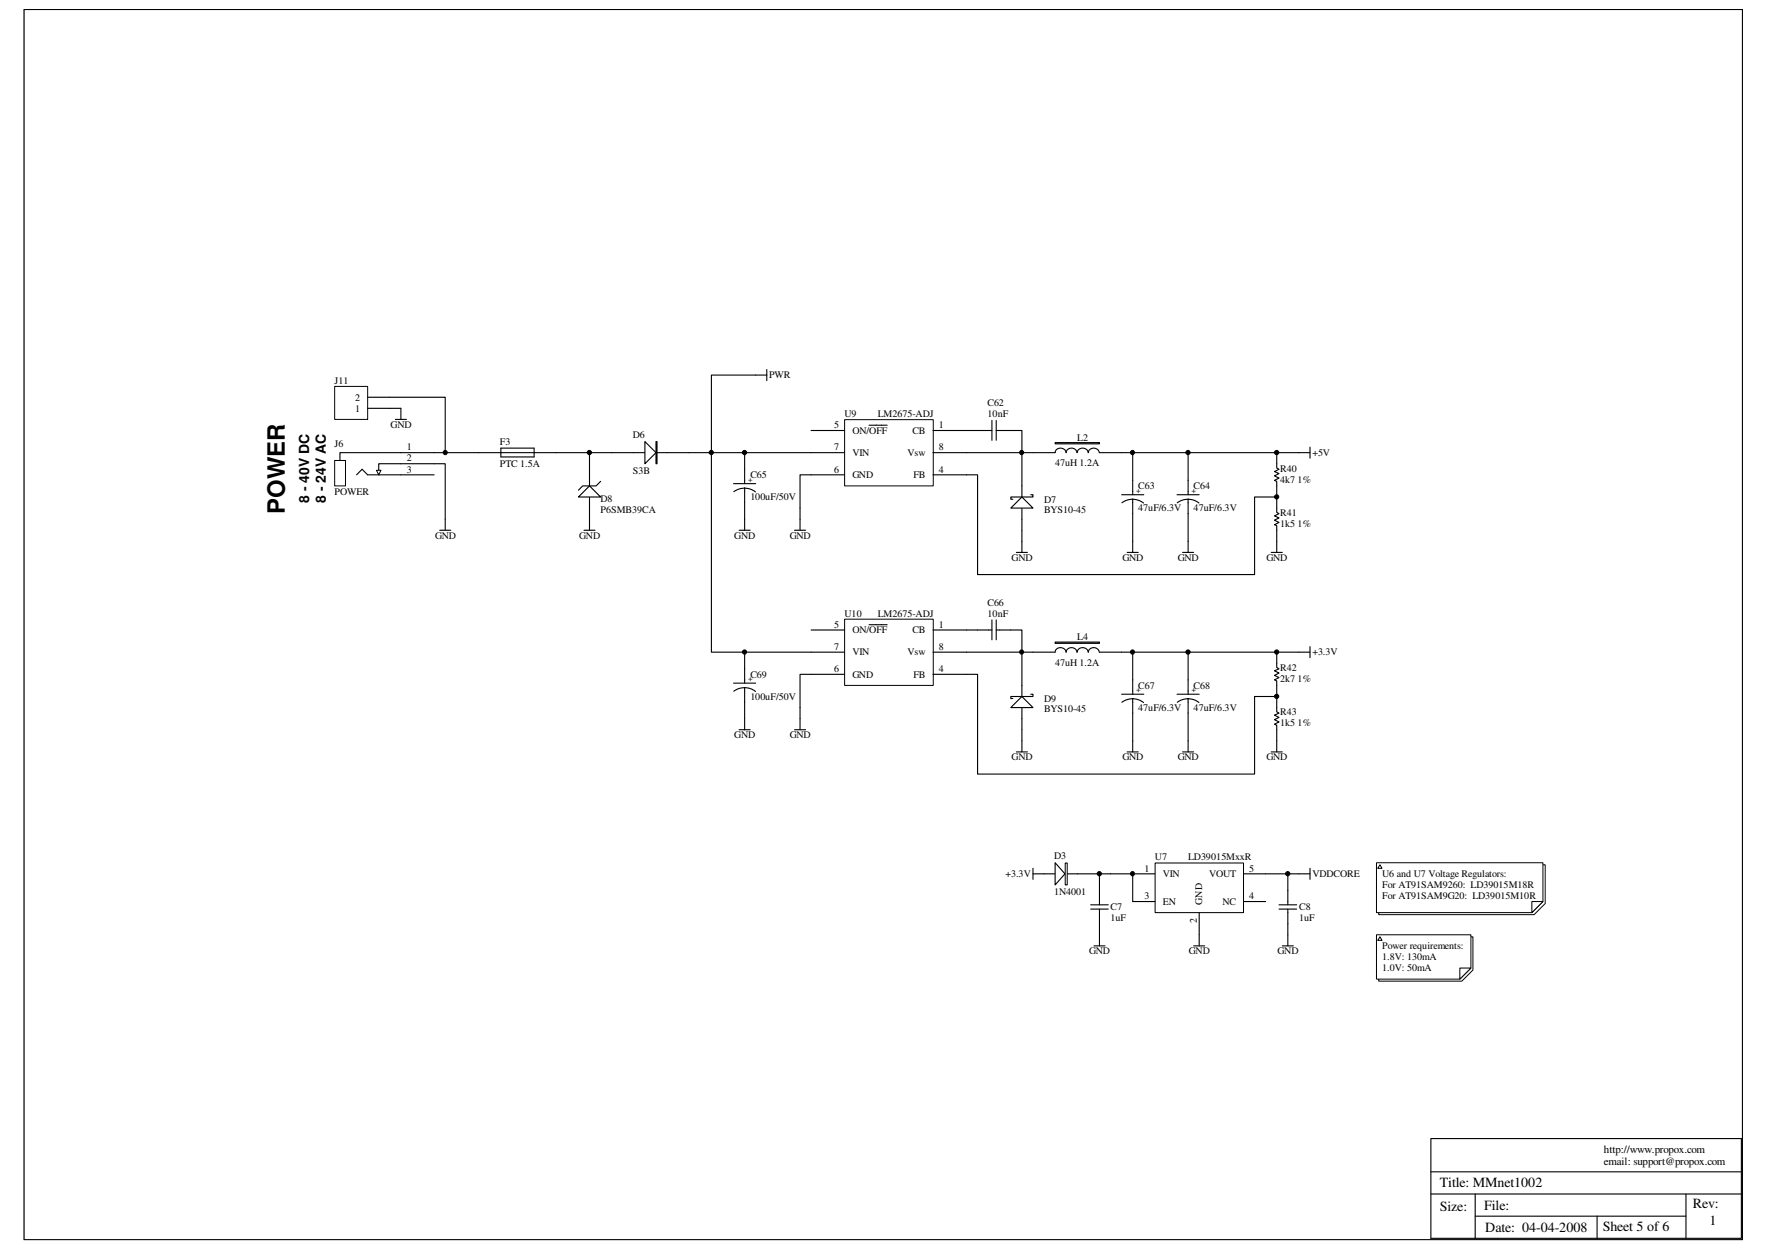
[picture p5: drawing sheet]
<svg xmlns="http://www.w3.org/2000/svg" width="297mm" height="210mm" viewBox="0 0 297 210" stroke-linecap="round" stroke-linejoin="round" font-family="sans-serif">
<path d="M4.1 1.6h288.8v206.7h-288.8z" fill="none" stroke="#000" stroke-width=".17"/>
<path d="M99.1 79.8v1.9M99.1 83.5v1.9M240.5 191.3h52.2v16.8h-52.2zM240.5 196.9h52.2M240.5 200.7h52.2M248 200.7v7.4M248 204.4h35.4M268.5 204.4v3.7M283.4 200.7v7.4" fill="none" stroke="#000" stroke-width=".19"/>
<path d="M97.2 83.5l1.9-1.8 1.9 1.8z" fill="#fff"/>
<path d="M97.2 83.5l1.9-1.8 1.9 1.8zM101 80.9l-.8 .8h-2.2l-.8 .7" fill="none" stroke="#000" stroke-width=".19"/>
<path d="M142 70.6h14.9v11.1h-14.9z" fill="#fff"/>
<path d="M142 70.5h14.9v11.2h-14.9z" fill="none" stroke="#000" stroke-width=".17"/>
<g fill="none" stroke="#000" stroke-width=".19">
<path d="M136.4 76.1h5.5M136.4 72.3h5.5M136.4 79.8h5.5M146.1 71.5h3M156.8 76.1h5.7M156.8 72.3h5.7M156.8 79.8h5.7M164.3 72.3h2.4M166.7 70.7v3.3M167.5 72.3h2.4M167.5 70.7v3.3M173.6 76.1h3.8"/>
<path d="M184.8 76.1h3.7"/>
</g>
<path d="M177.4 74.4h7.4v.2h-7.4z" fill-rule="evenodd" fill="#fff"/>
<path d="M115.9 76.1h20.5M136.4 79.8h-1.9v7.4M162.5 79.8h1.8v16.8h46.6v-13.1h3.7M162.5 72.3h1.8M169.9 72.3h1.9v3.8h-9.3M171.8 76.1v7.4M177.4 74.4h7.4v.2h-7.4zM177.4 76.1a.92 .92 0 0 1 .9-.8 .92 .92 0 0 1 .9 .8M179.2 76.1a.9 .9 0 0 1 .9-.8 .9 .9 0 0 1 .9 .8M181.1 76.1a.92 .92 0 0 1 .9-.8 .92 .92 0 0 1 .9 .8M183 76.1a.92 .92 0 0 1 .9-.8 .92 .92 0 0 1 .9 .8M171.8 85.4v5.6" fill="none" stroke="#000" stroke-width=".19"/>
<path d="M171.8 83.5l1.8 1.9h-3.7z" fill="#fff"/>
<g fill="none" stroke="#000" stroke-width=".19">
<path d="M188.5 76.1h31.7M214.6 76.1v2.6l.4 .2-.8 .3 .8 .4-.8 .4 .8 .3-.8 .4 .4 .2v5.2l.4 .2-.8 .4 .8 .3-.8 .4 .8 .4-.8 .4 .4 .1v4.5M220.2 75.1v1.9M124.2 89.1h1.9M125.2 87.2v1.9M133.6 89.1h1.8M134.5 87.2v1.9M170.9 92.8h1.8M171.8 83.5l1.8 1.9h-3.7zM171.8 91v1.8M173.3 83.1h.3v.4h-3.7v.4h.4M189.5 92.8h1.8"/>
<path d="M190.4 91v1.8M198.8 92.8h1.9M199.7 91v1.8M213.7 92.8h1.9"/>
</g>
<path d="M142 104.1h14.9v11.1h-14.9z" fill="#fff"/>
<path d="M142 104.1h14.9v11.1h-14.9z" fill="none" stroke="#000" stroke-width=".17"/>
<g fill="none" stroke="#000" stroke-width=".19">
<path d="M136.4 109.6h5.5M136.4 105.9h5.5M136.4 113.3h5.5M146.1 105h3M156.8 109.6h5.7M156.8 105.9h5.7M156.8 113.3h5.7M164.3 105.9h2.4M166.7 104.2v3.3M167.5 105.9h2.4M167.5 104.2v3.3M173.6 109.6h3.8"/>
<path d="M184.8 109.6h3.7"/>
</g>
<path d="M177.4 107.9h7.4v.2h-7.4z" fill-rule="evenodd" fill="#fff"/>
<path d="M136.4 113.3h-1.9v7.5M162.5 113.3h1.8v16.8h46.6v-13h3.7M162.5 105.9h1.8M169.9 105.9h1.9v3.7h-9.3M171.8 109.6v7.5M171.8 118.9v5.6M177.4 107.9h7.4v.2h-7.4zM177.4 109.6a.92 .92 0 0 1 .9-.8 .92 .92 0 0 1 .9 .8M179.2 109.6a.9 .9 0 0 1 .9-.8 .9 .9 0 0 1 .9 .8M181.1 109.6a.92 .92 0 0 1 .9-.8 .92 .92 0 0 1 .9 .8M183 109.6a.92 .92 0 0 1 .9-.8 .92 .92 0 0 1 .9 .8" fill="none" stroke="#000" stroke-width=".19"/>
<path d="M169.9 118.9l1.9-1.8 1.8 1.8z" fill="#fff"/>
<g fill="none" stroke="#000" stroke-width=".19">
<path d="M169.9 118.9l1.9-1.8 1.8 1.8zM173.3 116.7h.3v.4h-3.7v.3h.4M188.5 109.6h31.7M214.6 109.6v2.6l.4 .2-.8 .3 .8 .4-.8 .4 .8 .4-.8 .4 .4 .1v5.2l.4 .2-.8 .4 .8 .4-.8 .3 .8 .4-.8 .4 .4 .2v4.5M220.2 108.7v1.8M124.2 122.6h1.9M125.2 120.8v1.8M133.6 122.6h1.8M134.5 120.8v1.8M170.9 126.4h1.8M171.8 124.5v1.9M189.5 126.4h1.8"/>
<path d="M190.4 124.5v1.9M198.8 126.4h1.9M199.7 124.5v1.9M213.7 126.4h1.9"/>
</g>
<path d="M56.3 77.4h1.8v4.3h-1.8z" fill="#fff"/>
<path d="M56.3 77.4h1.8v4.3h-1.8z" fill="none" stroke="#000" stroke-width=".17"/>
<path d="M59.9 79.8l1-.9 .9 .9h5.6M67.4 76.1h-10.3v1.3M67.4 77.9h-3.7v1.9" fill="none" stroke="#000" stroke-width=".19"/>
<path d="M63.3 79h.7l-.3 .8z" fill="#fff"/>
<path d="M63.3 79h.7l-.3 .8z" fill="none" stroke="#000" stroke-width=".17"/>
<path d="M67.4 76.1h5.6M67.4 77.9h5.6M67.4 79.8h5.6M102.8 76.1h13.1" fill="none" stroke="#000" stroke-width=".19"/>
<path d="M110.3 74.2h.1v3.7h-.1z" fill-rule="evenodd" fill="#fff"/>
<path d="M110.3 74.2h.1v3.7h-.1z" fill="none" stroke="#000" stroke-width=".19"/>
<path d="M108.4 74.2l1.9 1.9-1.9 1.8z" fill="#fff"/>
<g fill="none" stroke="#000" stroke-width=".19">
<path d="M73 77.9h1.8v11.2M73 76.1h29.8M84.2 75.3h5.6v1.5h-5.6zM99.1 76.1v3.7M108.4 74.2l1.9 1.9-1.9 1.8zM125.2 76.1v5.2M128.9 63h-9.3v46.6h16.8M128.9 62.1v1.9M190.4 76.1v7M199.7 76.1v7M73.9 89.1h1.9M98.2 89.1h1.8"/>
<path d="M99.1 85.4v3.7M123.3 81.3h3.7M125.2 82l1.1 .3 .7 .4M125.2 82l-.8 .1-1 .5M125.2 82v5.2M188.5 83.1h3.8M190.4 83.9l1.1 .2 .7 .4M190.4 83.9l-.8 .1-1 .5M190.4 83.9v7.1M197.9 83.1h3.7M199.7 83.9l1.2 .2 .6 .4M199.7 83.9l-.8 .1-1 .5"/>
<path d="M199.7 83.9v7.1M123.3 114.8h3.7M123.4 116.2l1-.5 .8-.1 1.1 .2 .7 .4M125.2 109.6v5.2M125.2 115.5v5.3M188.5 116.7h3.8M188.6 118l1-.5 .8-.1 1.1 .3 .7 .4M190.4 109.6v7.1M190.4 117.4v7.1M197.9 116.7h3.7M197.9 118l1-.5 .8-.1 1.2 .3 .6 .4M199.7 109.6v7.1"/>
<path d="M199.7 117.4v7.1"/>
</g>
<path d="M56.3 65h5.5v5.5h-5.5z" fill="#fff"/>
<path d="M56.3 64.9h5.5v5.6h-5.5z" fill="none" stroke="#000" stroke-width=".17"/>
<g fill="none" stroke="#000" stroke-width=".19">
<path d="M61.8 66.8h13v9.3M61.8 68.6h5.6v1.9M66.5 70.5h1.8M171.8 76.1h1.8M171.8 109.6h1.8M173.6 145.9v1.9M173.6 146.9h3.8M179.2 146.9h7.5M183.3 152.1h3M183.3 152.8h3M183.9 159h1.9M184.8 146.9v5.2"/>
<path d="M184.8 152.8v6.2M200.7 159h1.8M201.6 157.1v1.9M212.8 146.9h7.4M215 152.1h3M215 152.8h3M215.6 159h1.8M216.5 146.9v5.2M216.5 152.8v6.2M220.2 145.9v1.9"/>
</g>
<path d="M177.4 145l1.6 1.9-1.6 1.8z" fill="#fff"/>
<path d="M177.4 145l1.6 1.9-1.6 1.8z" fill="none" stroke="#000" stroke-width=".19"/>
<path d="M179.1 145.1h.3v3.6h-.3z" fill="#fff"/>
<path d="M179.1 145h.3v3.7h-.3z" fill="none" stroke="#000" stroke-width=".17"/>
<path d="M194.2 145.1h14.8v8.3h-14.8z" fill="#fff"/>
<path d="M194.2 145h14.8v8.4h-14.8z" fill="none" stroke="#000" stroke-width=".17"/>
<path d="M186.7 146.9h7.4M190.4 146.9v4.6h3.7M201.6 153.4v3.7M209 146.9h3.8M209 151.5h3.8" fill="none" stroke="#000" stroke-width=".19"/>
<path d="M231.8 157.4h15.8v5.6l-1.9 1.9h-13.9z" fill-rule="evenodd" fill="#fff"/>
<path d="M231.8 157.4h15.8v5.6l-1.9 1.9h-13.9z" fill="none" stroke="#000" stroke-width=".17"/>
<path d="M231.4 157.1h15.9v5.6l-1.9 1.8h-14z" fill-rule="evenodd" fill="#fff"/>
<path d="M231.4 157.1h15.9v5.6l-1.9 1.8h-14z" fill="none" stroke="#000" stroke-width=".17"/>
<path d="M245.4 162.7h1.9l-1.9 1.8z" fill="#fff"/>
<path d="M245.4 162.7h1.9l-1.9 1.8z" fill="none" stroke="#000" stroke-width=".17"/>
<path d="M232 157.4l.3 .6h-.7z" fill="#fff"/>
<path d="M232 157.4l.3 .6h-.7z" fill="none" stroke="#000" stroke-width=".17"/>
<path d="M231.8 145.3h28v6.5l-1.9 1.9h-26.1z" fill-rule="evenodd" fill="#fff"/>
<path d="M231.8 145.3h28v6.5l-1.9 1.9h-26.1z" fill="none" stroke="#000" stroke-width=".17"/>
<path d="M231.4 145h28v6.5l-1.9 1.9h-26.1z" fill-rule="evenodd" fill="#fff"/>
<path d="M231.4 145h28v6.5l-1.9 1.9h-26.1z" fill="none" stroke="#000" stroke-width=".17"/>
<path d="M257.5 151.5h1.9l-1.9 1.9z" fill="#fff"/>
<path d="M257.5 151.5h1.9l-1.9 1.9z" fill="none" stroke="#000" stroke-width=".17"/>
<path d="M232 145.3l.3 .6h-.7z" fill="#fff"/>
<g fill="none" stroke="#000" stroke-width=".17">
<path d="M232 145.3l.3 .6h-.7z"/>
<circle cx="74.8" cy="76.1" r=".35"/>
<circle cx="99.1" cy="76.1" r=".36"/>
<circle cx="119.6" cy="76.1" r=".36"/>
<circle cx="125.2" cy="76.1" r=".36"/>
<circle cx="171.7" cy="76.1" r=".35"/>
<circle cx="190.4" cy="76.1" r=".35"/>
<circle cx="199.7" cy="76.1" r=".36"/>
<circle cx="214.6" cy="76.1" r=".36"/>
<circle cx="214.6" cy="83.5" r=".36"/>
<circle cx="125.2" cy="109.6" r=".36"/>
<circle cx="171.7" cy="109.6" r=".35"/>
<circle cx="190.4" cy="109.6" r=".35"/>
<circle cx="199.7" cy="109.6" r=".36"/>
<circle cx="214.6" cy="109.6" r=".36"/>
<circle cx="214.6" cy="117" r=".36"/>
<circle cx="184.8" cy="146.8" r=".36"/>
<circle cx="190.4" cy="146.8" r=".35"/>
<circle cx="216.5" cy="146.8" r=".36"/>
</g>
<g fill="#000">
<circle cx="74.8" cy="76.1" r=".35"/>
<circle cx="99.1" cy="76.1" r=".36"/>
<circle cx="119.6" cy="76.1" r=".36"/>
<circle cx="125.2" cy="76.1" r=".36"/>
<circle cx="171.7" cy="76.1" r=".35"/>
<circle cx="190.4" cy="76.1" r=".35"/>
<circle cx="199.7" cy="76.1" r=".36"/>
<circle cx="214.6" cy="76.1" r=".36"/>
<circle cx="214.6" cy="83.5" r=".36"/>
<circle cx="125.2" cy="109.6" r=".36"/>
<circle cx="171.7" cy="109.6" r=".35"/>
<circle cx="190.4" cy="109.6" r=".35"/>
<circle cx="199.7" cy="109.6" r=".36"/>
<circle cx="214.6" cy="109.6" r=".36"/>
<circle cx="214.6" cy="117" r=".36"/>
<circle cx="184.8" cy="146.8" r=".36"/>
<circle cx="190.4" cy="146.8" r=".35"/>
<circle cx="216.5" cy="146.8" r=".36"/>
</g>
<text font-size="4" x="47.9" y="86.3" transform="rotate(-90 47.9 86.3)">POWER</text>
<g font-size="2.4">
<text x="242.1" y="203.5">Size:</text>
<text x="242.1" y="199.6">Title: MMnet1002</text>
<text x="249.5" y="203.3">File:</text>
<text x="284.6" y="202.9">Rev:</text>
<text x="249.7" y="207">Date: 04-04-2008</text>
<text x="269.4" y="206.8">Sheet 5 of 6</text>
<text x="287.4" y="205.9">1</text>
</g>
<g font-size="2.3">
<text x="52" y="84.5" transform="rotate(-90 52 84.5)">8 - 40V DC</text>
<text x="54.8" y="84.5" transform="rotate(-90 54.8 84.5)">8 - 24V AC</text>
</g>
<g font-size="1.8">
<text x="269.6" y="193.8">http://www.propox.com</text>
<text x="269.6" y="195.8">email: support@propox.com</text>
</g>
<g font-size="1.7">
<text x="56.3" y="64.5">J11</text>
<text x="129.3" y="63.6">PWR</text>
<text x="59.7" y="69.2">1</text>
<text x="59.7" y="67.3">2</text>
<text x="65.7" y="71.9">GND</text>
<text x="140.2" y="72">5</text>
<text x="142" y="70.1">U9</text>
<text x="147.6" y="70.1">LM2675-ADJ</text>
<text x="157.8" y="72">1</text>
<text x="166" y="68.2">C62</text>
<text x="166" y="70.1">10nF</text>
<text x="56.3" y="75.1">J6</text>
<text x="68.4" y="75.7">1</text>
<text x="68.4" y="77.6">2</text>
<text x="84" y="74.8">F3</text>
<text x="106.4" y="73.7">D6</text>
<text x="140.2" y="75.7">7</text>
<text x="143.3" y="76.6">VIN</text>
<text x="143.3" y="72.9">ON/OFF</text>
<text x="152.6" y="76.6">Vsw</text>
<text x="153.4" y="72.9">CB</text>
<text x="157.8" y="75.7">8</text>
<text x="181.1" y="74">L2</text>
<text x="220.6" y="76.6">+5V</text>
<text x="56.3" y="83.1">POWER</text>
<text x="68.4" y="79.4">3</text>
<text x="84" y="78.5">PTC 1.5A</text>
<text x="106.4" y="79.6">S3B</text>
<text x="126.1" y="80.3">C65</text>
<text x="140.2" y="79.4">6</text>
<text x="143.3" y="80.3">GND</text>
<text x="153.5" y="80.3">FB</text>
<text x="157.8" y="79.4">4</text>
<text x="177.4" y="78.3">47uH 1.2A</text>
<text x="191.3" y="82.2">C63</text>
<text x="200.7" y="82.2">C64</text>
<text x="215.2" y="79.2">R40</text>
<text x="215.2" y="81.1">4k7 1%</text>
<text x="101" y="84.3">D8</text>
<text x="101" y="86.1">P6SMB39CA</text>
<text x="126.1" y="84.1">100uF/50V</text>
<text x="175.5" y="84.5">D7</text>
<text x="175.5" y="86.1">BYS10-45</text>
<text x="191.3" y="85.9">47uF/6.3V</text>
<text x="200.7" y="85.9">47uF/6.3V</text>
<text x="215.2" y="86.7">R41</text>
<text x="215.2" y="88.6">1k5 1%</text>
<text x="73.1" y="90.6">GND</text>
<text x="97.4" y="90.6">GND</text>
<text x="123.4" y="90.6">GND</text>
<text x="132.8" y="90.6">GND</text>
<text x="170" y="94.3">GND</text>
<text x="188.7" y="94.3">GND</text>
<text x="198" y="94.3">GND</text>
<text x="212.9" y="94.3">GND</text>
<text x="166" y="101.8">C66</text>
<text x="140.2" y="105.5">5</text>
<text x="142" y="103.6">U10</text>
<text x="143.3" y="106.4">ON/OFF</text>
<text x="147.6" y="103.6">LM2675-ADJ</text>
<text x="153.4" y="106.4">CB</text>
<text x="157.8" y="105.5">1</text>
<text x="166" y="103.6">10nF</text>
<text x="181.1" y="107.5">L4</text>
<text x="126.1" y="113.9">C69</text>
<text x="140.2" y="109.2">7</text>
<text x="140.2" y="112.9">6</text>
<text x="143.3" y="110.2">VIN</text>
<text x="143.3" y="113.9">GND</text>
<text x="152.6" y="110.2">Vsw</text>
<text x="153.5" y="113.9">FB</text>
<text x="157.8" y="112.9">4</text>
<text x="157.8" y="109.2">8</text>
<text x="177.4" y="111.8">47uH 1.2A</text>
<text x="215.2" y="112.8">R42</text>
<text x="220.6" y="110.2">+3.3V</text>
<text x="126.1" y="117.6">100uF/50V</text>
<text x="175.5" y="118">D9</text>
<text x="175.5" y="119.6">BYS10-45</text>
<text x="191.3" y="115.7">C67</text>
<text x="191.3" y="119.5">47uF/6.3V</text>
<text x="200.7" y="115.7">C68</text>
<text x="200.7" y="119.5">47uF/6.3V</text>
<text x="215.2" y="114.6">2k7 1%</text>
<text x="123.4" y="124.1">GND</text>
<text x="132.8" y="124.1">GND</text>
<text x="215.2" y="120.2">R43</text>
<text x="215.2" y="122.1">1k5 1%</text>
<text x="170" y="127.8">GND</text>
<text x="188.7" y="127.8">GND</text>
<text x="198" y="127.8">GND</text>
<text x="212.9" y="127.8">GND</text>
<text x="169" y="147.4">+3.3V</text>
<text x="177.2" y="144.4">D3</text>
<text x="192.4" y="146.5">1</text>
<text x="194.1" y="144.6">U7</text>
<text x="195.4" y="147.4">VIN</text>
<text x="199.7" y="144.6">LD39015MxxR</text>
<text x="203.2" y="147.4">VOUT</text>
<text x="210" y="146.5">5</text>
<text x="220.6" y="147.4">VDDCORE</text>
<text x="232.4" y="147.4">U6 and U7 Voltage Regulators:</text>
<text x="232.4" y="149.2">For AT91SAM9260: LD39015M18R</text>
<text x="177.2" y="150.4">1N4001</text>
<text x="186.7" y="153">C7</text>
<text x="186.7" y="154.9">1uF</text>
<text x="192.4" y="151.1">3</text>
<text x="195.4" y="152.1">EN</text>
<text x="201.2" y="155.2" transform="rotate(-90 201.2 155.2)">2</text>
<text x="202.1" y="152.1" transform="rotate(-90 202.1 152.1)">GND</text>
<text x="205.5" y="152.1">NC</text>
<text x="210" y="151.1">4</text>
<text x="218.4" y="153">C8</text>
<text x="218.4" y="154.9">1uF</text>
<text x="232.4" y="151">For AT91SAM9G20: LD39015M10R</text>
<text x="183.1" y="160.4">GND</text>
<text x="199.9" y="160.4">GND</text>
<text x="214.8" y="160.4">GND</text>
<text x="232.4" y="159.5">Power requirements:</text>
<text x="232.4" y="161.3">1.8V: 130mA</text>
<text x="232.4" y="163.1">1.0V: 50mA</text>
</g>
<g font-size="1.3">
<text x="125.8" y="81">+</text>
<text x="191" y="82.8">+</text>
<text x="200.3" y="82.8">+</text>
<text x="125.8" y="114.5">+</text>
<text x="191" y="116.4">+</text>
<text x="200.3" y="116.4">+</text>
</g>
</svg>
